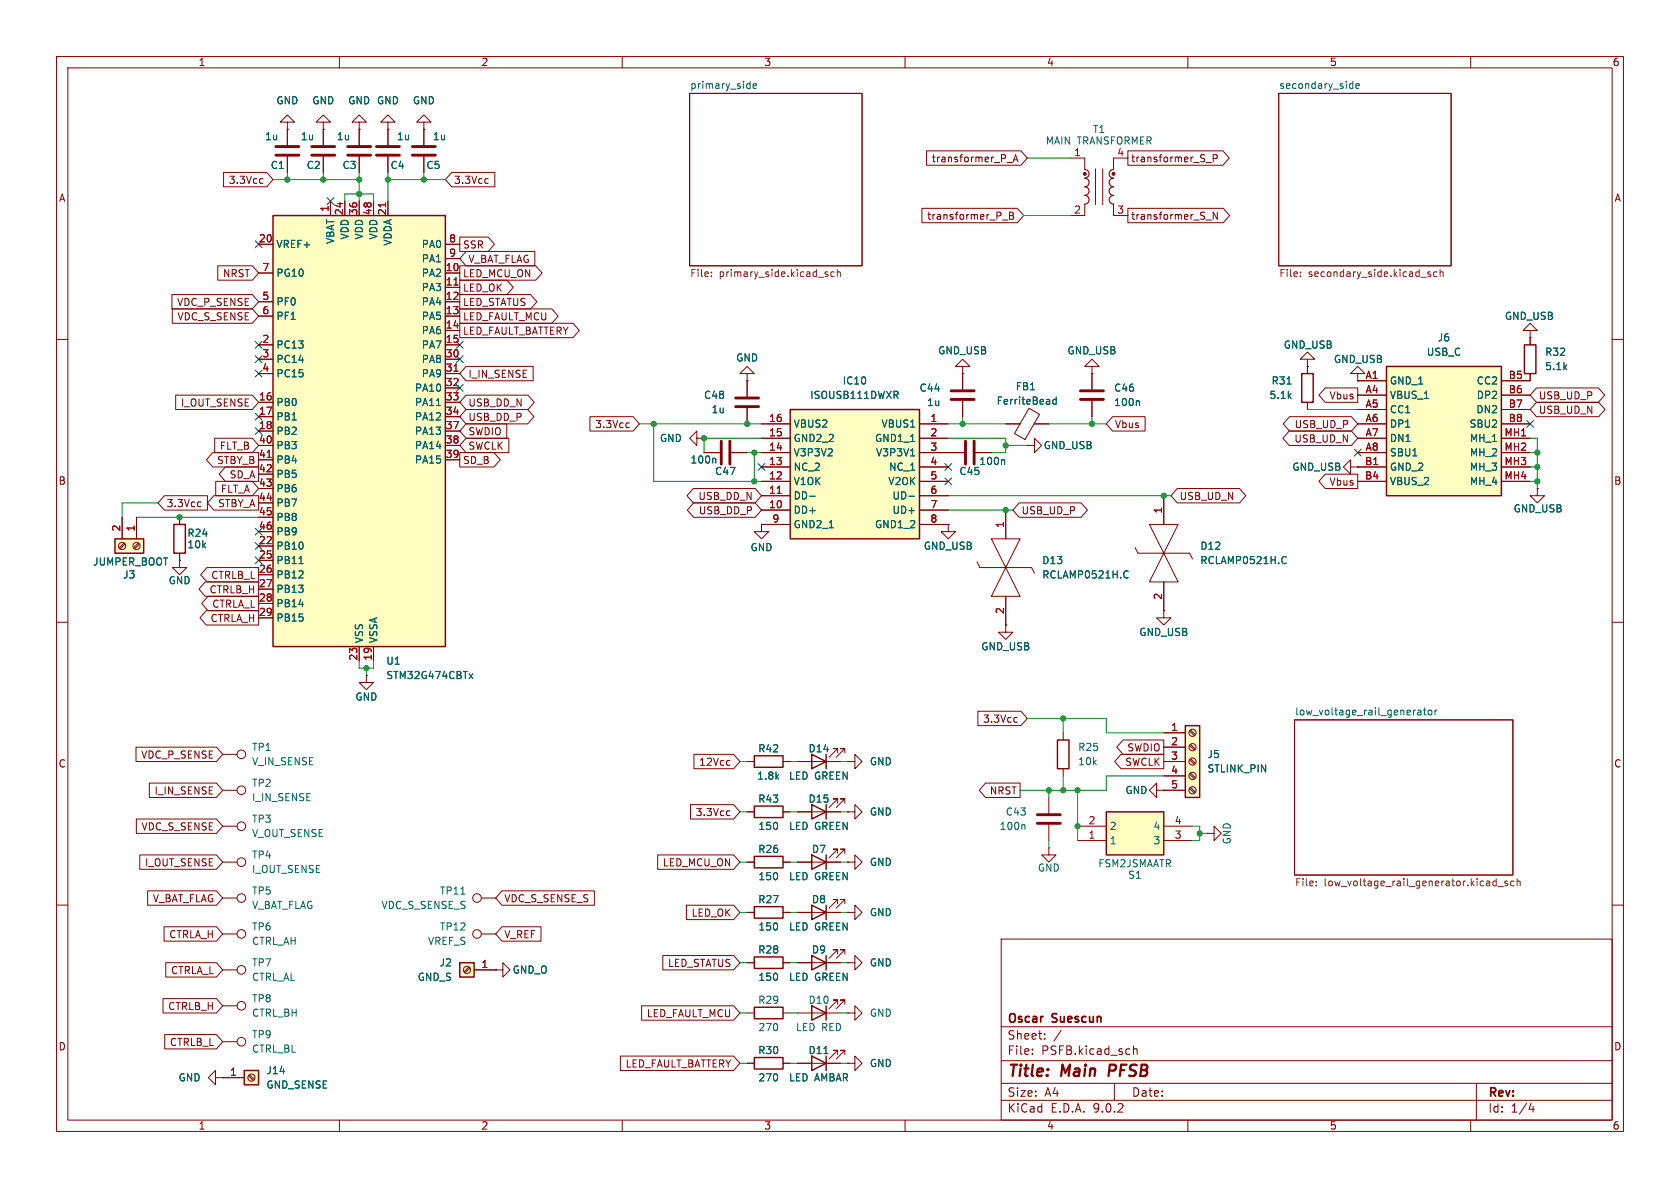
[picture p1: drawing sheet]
<svg xmlns="http://www.w3.org/2000/svg" width="297mm" height="210mm" viewBox="0 0 297 210" stroke-linecap="round" stroke-linejoin="round" font-family="sans-serif">
<g fill="none" stroke="#840000" stroke-width=".18">
<path d="M10 10h277v190h-277zM12 12h273v186h-273zM60 10v2M110 10v2M121.9 16.5h30.5v30.5h-30.5zM160 10v2M210 10v2M226.1 16.5h30.4v30.5h-30.4zM260 10v2M10 60h2M285 60h2M10 110h2"/>
<path d="M285 110h2M141 134.6h7.6M148.1 133.1v-.8h-.8h.8l-1.5 1.6M149.4 133.1v-.8h-.8h.8l-1.6 1.6M228.9 127.3h38.6v27.4h-38.6zM39.4 152.4h2.5M141 143.5h7.6M148.1 142v-.8h-.8h.8l-1.5 1.5M149.4 142v-.8h-.8h.8l-1.6 1.5M149.9 143.5h1.2v-1.3l1.3 1.3-1.3 1.3v-1.3M149.9 143.5h.1M10 160h2"/>
<path d="M177 166h108v32h-108zM285 160h2M60 198v2M110 198v2M160 198v2M177 194.5h108M177 191.5h108M177 187.5h108M177 181.5h108M182.5 186.3v.1M182.5 185.5v.1M184.7 183.6v.1"/>
<path d="M184.7 182.8v.1M187.6 182.1l-1.3 2M197 191.5v3M200.4 184.9v1.5M200.4 185.5l.2-.1 .4 .1v.9M210 198v2M260 198v2M261 191.5v6.5M270.7 195l-.4 1.1h.9M271 195.6v1"/>
<circle cx="42.7" cy="152.4" r=".76"/>
</g>
<path d="M196.2 188.2l-.2 2" fill="none" stroke="#840000" stroke-width=".4"/>
<g fill="none" stroke="#006464" stroke-width=".18">
<path d="M132.5 14.8h.1M132.6 14.4v1.2M132.6 15.6h-.1M133.1 15.2l.7-.1-.1-.3h-.4l-.2 .2 .1 .6h.5M238.8 14.8h.4M239.2 15.6h-.4M239.2 14.4v1.2M239.7 15.2l.6-.1v-.3h-.4l-.2 .2 .1 .6h.5M250.7 125.6h.4l.1 .8M250.7 126.3h.5M251.2 125.8l-.5 .2M251.6 125.5h.5"/>
<path d="M251.8 125.1v1.1l.3 .2M252.5 125.7l.2-.2 .4 .2v.4l-.1 .2-.3 .1-.2-.1zM253.7 125.5v.9M254.1 125.5l-.4 .3"/>
</g>
<g fill="none" stroke="#725600" stroke-width=".18">
<path d="M125.8 48.8v.1M125.8 48.1v.1M146 48.5h.3l.1 .2-.2 .2h-.2M146 48.1h.3M147.5 48.1h-.4l-.2 .2 .1 .5h.5M148 48.2l.2-.1h.3l.1 .8M148 47.6v1.3M229.9 48.8v.1M229.9 48.1v.1M252.5 48.4l.5 .3-.1 .1-.4 .1M252.5 48.1h.4M254 48.1h-.3l-.3 .2 .2 .5h.4"/>
<path d="M254.6 48.2l.2-.1h.3v.8M254.6 47.6v1.3M232.7 156.5v.1M232.7 155.8v.1M264.2 155.7l.3 .1M264.5 155.3v1.3M264.5 156.5l-.3 .1M264.8 156.7h1M266.5 155.8l-.3-.1-.2 .2 .1 .2 .4 .1v.3h-.5M267.7 155.8l-.4-.1-.2 .3 .1 .5h.5M268.2 155.9l.2-.2 .3 .1v.8M268.2 155.3v1.3"/>
</g>
<path d="M143.5 133.4l2.5 1.2-2.5 1.3zM146 133.4v2.5M143.5 142.2l2.5 1.3-2.5 1.3zM146 142.2v2.6" fill="none" stroke="#840000" stroke-width=".25"/>
<path d="M43.2 189.2h2.5v2.6h-2.5z" fill="#ffffc2"/>
<path d="M269.5 61h2v5h-2zM133.3 151.4h5.1v2h-5.1zM133.3 160.3h5.1v2h-5.1zM43.2 189.2h2.5v2.6h-2.5z" fill="none" stroke="#840000" stroke-width=".25"/>
<g fill="none" stroke="#840000" stroke-width=".18">
<path d="M270.5 58.4h1.3l-1.3-1.2-1.3 1.2h1.3v1.3M270.5 59.7h.1M270.5 59.7v1.3M270.5 66v1.3M238.8 82.6v-1.3l-1.3 1.3 1.3 1.2v-1.2h1.2M240 82.6h.1M271.8 86.4v1.2h1.2l-1.2 1.3-1.3-1.3h1.3M271.8 86.4h.1M85.1 158.8h2.5M132.1 152.4h1.2M138.4 152.4h1.3M39.4 177.8h2.5"/>
<path d="M39.4 165.1h2.5M39.4 171.5h2.5M85.1 165.1h2.5M132.1 161.3h1.2M138.4 161.3h1.3M38.1 190.5v-1.3l-1.3 1.3 1.3 1.3v-1.3h1.3M39.4 190.5h.1M39.4 190.5h3.8M39.4 184.2h2.5M43.9 190.2l.9 .8M44.1 190l.9 .8"/>
<circle cx="84.3" cy="158.7" r=".76"/>
<circle cx="42.7" cy="177.8" r=".76"/>
<circle cx="42.7" cy="171.4" r=".76"/>
<circle cx="42.7" cy="165.1" r=".76"/>
<circle cx="84.3" cy="165.1" r=".76"/>
<circle cx="42.7" cy="184.1" r=".76"/>
<circle cx="44.4" cy="190.5" r=".63"/>
</g>
<path d="M81.5 158.1h.7" fill="none" stroke="#006464" stroke-width=".18"/>
<path d="M81.3 170.2h2.5v2.5h-2.5z" fill="#ffffc2"/>
<path d="M230.1 66h2.1v5.1h-2.1zM81.3 170.2h2.5v2.5h-2.5z" fill="none" stroke="#840000" stroke-width=".25"/>
<g fill="none" stroke="#840000" stroke-width=".18">
<path d="M177.8 74.9h2.5M181.9 72.2l1.9 1.1-2.6 4.4-1.9-1.1zM182.8 74.9h2.6M231.1 63.5h-1.2l1.2-1.3 1.3 1.3h-1.3v1.3M231.1 64.8h.1M231.1 64.8v1.2M231.1 71.1v1.3M240 66h1.3l-1.3-1.2-1.2 1.2h1.2v1.3M240 67.3h.1M134.6 92.7v1.3h1.3l-1.3 1.3-1.3-1.3h1.3M134.6 92.7h.1M82.9 170.9l-.9 .9"/>
<path d="M83.1 171.1l-.9 .9M83.8 171.5h3.8"/>
<circle cx="82.5" cy="171.4" r=".63"/>
</g>
<path d="M186.7 70.2v1.2M186.7 70.7l-.3-.1-.3 .2 .1 .6h.5M227.5 67.9h.7" fill="none" stroke="#006464" stroke-width=".18"/>
<path d="M139.7 72.4h22.9v22.9h-22.9z" fill="#ffffc2"/>
<path d="M139.7 72.4h22.9v22.9h-22.9z" fill="none" stroke="#840000" stroke-width=".25"/>
<g fill="none" stroke="#840000" stroke-width=".18">
<path d="M189.2 27.9h2.6v2.1M191.8 36.1v2h-2.6M193.7 29.8v6.4M194.9 29.8v6.4M196.8 36.1v2h2.6M199.4 27.9h-2.6v2.1M134.6 74.9h5.1M134.6 77.5h5.1M162.6 74.9h5M162.6 77.5h5M134.6 80h5.1M134.6 82.6h5.1"/>
<path d="M134.6 85.1h5.1M134.6 87.6h5.1M134.6 90.2h5.1M134.6 92.7h5.1M162.6 80h5M162.6 82.6h5M162.6 85.1h5M162.6 87.6h5M162.6 90.2h5M162.6 92.7h5M167.6 92.7v1.3h1.3l-1.3 1.3-1.2-1.3h1.2M167.6 92.7h.1"/>
<path d="M185.4 149.9v1.2h1.3l-1.3 1.3-1.3-1.3h1.3M185.4 149.9h.1"/>
</g>
<path d="M158.4 69.8l.4 .6M158.7 69.3v.4M143.2 87.7h.9M160.7 87.7h.9M161 80.6h.7" fill="none" stroke="#006464" stroke-width=".18"/>
<path d="M137.4 87.2h.7" fill="none" stroke="#a90000" stroke-width=".18"/>
<path d="M191.8 31.5a.76 .76 0 0 1 .7 .8 .76 .76 0 0 1-.7 .7 .76 .76 0 0 1 .7 .8 .76 .76 0 0 1-.7 .7 .77 .77 0 0 1 .7 .8 .77 .77 0 0 1-.7 .8M191.8 30a.76 .76 0 0 1 .7 .7 .76 .76 0 0 1-.7 .8M196.8 30a.77 .77 0 0 0-.7 .7 .77 .77 0 0 0 .7 .8 .76 .76 0 0 0-.7 .8 .76 .76 0 0 0 .7 .7 .76 .76 0 0 0-.7 .8 .76 .76 0 0 0 .7 .7 .76 .76 0 0 0-.7 .8 .76 .76 0 0 0 .7 .8" fill="none" stroke="#840000" stroke-width=".2"/>
<g fill="#840000" stroke="#840000" stroke-width=".18">
<circle cx="191.8" cy="30.7" r=".25"/>
<circle cx="196.8" cy="30.7" r=".25"/>
</g>
<path d="M245.1 64.8h20.3v22.8h-20.3z" fill="#ffffc2"/>
<path d="M245.1 64.8h20.3v22.8h-20.3z" fill="none" stroke="#840000" stroke-width=".25"/>
<g fill="none" stroke="#840000" stroke-width=".18">
<path d="M50.8 21.6h-1.3l1.3-1.3 1.3 1.3h-1.3v1.3M50.8 22.9h.1M50.8 22.9v2.8M50.8 27.7v2.8M57.1 21.6h-1.2l1.2-1.3 1.3 1.3h-1.3v1.3M57.1 22.9h.1M57.1 22.9v2.8M57.1 27.7v2.8M63.5 21.6h-1.3l1.3-1.3 1.3 1.3h-1.3v1.3M63.5 22.9h.1M63.5 22.9v2.8M63.5 27.7v2.8"/>
<path d="M123.2 77.5v-1.3l-1.3 1.3 1.3 1.2v-1.2h1.3M124.5 77.5h.1M170.2 66v2.8M170.2 70.9v2.8M181.6 78.7h1.3v-1.2l1.2 1.2-1.2 1.3v-1.3M181.6 78.7h.1M193 64.8h-1.2l1.2-1.3 1.3 1.3h-1.3v1.2M193 66h.1M193 66v2.8M193 70.9v2.8M240 67.3h5.1M240 69.9h5.1"/>
<path d="M240 72.4h5.1M240 74.9h5.1M240 77.5h5.1M265.4 67.3h5.1M265.4 69.9h5.1M265.4 72.4h5.1M265.4 74.9h5.1M265.4 77.5h5.1M31.7 99.1v1.2h-1.2l1.2 1.3 1.3-1.3h-1.3M31.7 99.1h.1M124.5 80h2.8M129.3 80h2.8"/>
<path d="M167.6 80h2.8M172.5 80h2.8M240 80h5.1M240 82.6h5.1M240 85.1h5.1M265.4 80h5.1M265.4 82.6h5.1M265.4 85.1h5.1"/>
</g>
<g fill="none" stroke="#840000" stroke-width=".51">
<path d="M48.8 27.4h4M48.8 25.9h4M55.1 27.4h4.1M55.1 25.9h4.1M61.5 27.4h4M61.5 25.9h4M127.5 78v4M129 78v4M168.1 69.1h4.1M168.1 70.6h4.1M170.7 78v4M172.2 78v4"/>
<path d="M191 69.1h4.1M191 70.6h4.1"/>
</g>
<path d="M201.3 70.9l.1 .1v.7M126.4 81l.1 .2v.7M177.4 81.3l.2 .1v.7" fill="none" stroke="#006464" stroke-width=".18"/>
<path d="M48.3 38.1h30.4v76.2h-30.4z" fill="#ffffc2"/>
<path d="M48.3 38.1h30.4v76.2h-30.4zM186.9 130.8h2.1v5.1h-2.1zM133.3 169.2h5.1v2h-5.1zM133.3 178.1h5.1v2h-5.1zM143.5 168.9l2.5 1.3-2.5 1.3zM143.5 177.8l2.5 1.3-2.5 1.2zM146 168.9v2.6M146 177.8v2.5M133.3 186.9h5.1v2.1h-5.1zM143.5 186.7l2.5 1.3-2.5 1.2zM146 186.7v2.5" fill="none" stroke="#840000" stroke-width=".25"/>
<g fill="none" stroke="#840000" stroke-width=".18">
<path d="M58.4 35.6v2.5M61 35.6v2.5M63.5 35.6v2.5M66 35.6v2.5M68.6 21.6h1.2l-1.2-1.3-1.3 1.3h1.3v1.3M68.6 22.9h.1M68.6 22.9v2.8M68.6 27.7v2.8M68.6 35.6v2.5M74.9 21.6h1.3l-1.3-1.3-1.2 1.3h1.2v1.3M74.9 22.9h.1M74.9 22.9v2.8"/>
<path d="M74.9 27.7v2.8M45.7 43.2h2.6M45.7 48.3h2.6M45.7 53.3h2.6M45.7 55.9h2.6M78.7 43.2h2.6M78.7 48.3h2.6M78.7 53.3h2.6M78.7 55.9h2.6M78.7 45.7h2.6M78.7 50.8h2.6M78.7 58.4h2.6"/>
<path d="M45.7 61h2.6M45.7 63.5h2.6M45.7 66h2.6M45.7 71.1h2.6M45.7 73.7h2.6M45.7 76.2h2.6M45.7 78.7h2.6M78.7 61h2.6M78.7 63.5h2.6M78.7 66h2.6M78.7 71.1h2.6M78.7 73.7h2.6"/>
<path d="M78.7 76.2h2.6M78.7 78.7h2.6M78.7 68.6h2.6M132.1 66h1.2l-1.2-1.2-1.3 1.2h1.3v1.3M132.1 67.3h.1M132.1 67.3v2.8M132.1 72.1v2.8M45.7 81.3h2.6M45.7 83.8h2.6M45.7 86.4h2.6M45.7 88.9h2.6M45.7 91.4h2.6"/>
<path d="M45.7 94h2.6M45.7 96.5h2.6M45.7 99.1h2.6M78.7 81.3h2.6M45.7 101.6h2.6M45.7 104.1h2.6M45.7 106.7h2.6M45.7 109.2h2.6M63.5 114.3v2.5M66 114.3v2.5M188 129.5v1.3M188 135.9v1.3"/>
<path d="M87.6 171.5h1.3v1.2l1.3-1.2-1.3-1.3v1.3M87.6 171.5h.1M132.1 170.2h1.2M132.1 179.1h1.2M138.4 170.2h1.3M138.4 179.1h1.3M141 170.2h7.6M141 179.1h7.6M148.1 168.7v-.8h-.8h.8l-1.5 1.5M148.1 177.5v-.7h-.8h.8l-1.5 1.5M149.4 168.7v-.8h-.8h.8l-1.6 1.5M149.4 177.5v-.7h-.8h.8l-1.6 1.5"/>
<path d="M149.9 179.1h1.2v-1.3l1.3 1.3-1.3 1.2v-1.2M149.9 179.1h.1M149.9 170.2h1.2v-1.3l1.3 1.3-1.3 1.3v-1.3M149.9 170.2h.1M132.1 188h1.2M138.4 188h1.3M141 188h7.6M148.1 186.4v-.7h-.8h.8l-1.5 1.5M149.4 186.4v-.7h-.8h.8l-1.6 1.5M149.9 188h1.2v-1.3l1.3 1.3-1.3 1.2v-1.2M149.9 188h.1"/>
</g>
<path d="M68.2 35.9v.7M80.3 50.4h.7M80.3 65.6h.7M47.2 80.9h.8" fill="none" stroke="#a90000" stroke-width=".18"/>
<path d="M77.2 71.7h.7M52.9 99.6h.7M82.9 119.1l.7 .9M83.6 119.1l-.7 .9M145.7 186.3h.7" fill="none" stroke="#006464" stroke-width=".18"/>
<path d="M66.5 27.4h4.1M66.5 25.9h4.1M72.9 27.4h4.1M72.9 25.9h4.1M130 70.4h4.1M130 71.9h4.1" fill="none" stroke="#840000" stroke-width=".51"/>
<path d="M195.6 143.5h10.1v7.6h-10.1z" fill="#ffffc2"/>
<path d="M143.5 151.1l2.5 1.3-2.5 1.3zM146 151.1v2.6M195.6 143.5h10.1v7.6h-10.1z" fill="none" stroke="#840000" stroke-width=".25"/>
<g fill="none" stroke="#840000" stroke-width=".18">
<path d="M170.2 64.8h-1.3l1.3-1.3 1.2 1.3h-1.2v1.2M170.2 66h.1M204.5 139.7v-1.3l-1.3 1.3 1.3 1.3v-1.3h1.2M205.7 139.7h.1M141 152.4h7.6M148.1 150.9v-.8h-.8h.8l-1.5 1.5M149.4 150.9v-.8h-.8h.8l-1.6 1.5M185.4 141v2.8M185.4 145.8v2.8M190.5 148.6h5.1M190.5 146.1h5.1M205.7 148.6h5.1"/>
<path d="M205.7 146.1h5.1M213.4 147.3h1.2v-1.2l1.3 1.2-1.3 1.3v-1.3M213.4 147.3h.1"/>
</g>
<path d="M183.4 144h4.1M183.4 145.5h4.1" fill="none" stroke="#840000" stroke-width=".51"/>
<path d="M181 145.8l.2 .2v.6" fill="none" stroke="#006464" stroke-width=".18"/>
<path d="M209.5 128.3h2.6v12.7h-2.6z" fill="#ffffc2"/>
<path d="M30.7 92.7h2.1v5.1h-2.1zM133.3 133.6h5.1v2h-5.1zM209.5 128.3h2.6v12.7h-2.6zM143.5 160l2.5 1.3-2.5 1.3zM146 160v2.6" fill="none" stroke="#840000" stroke-width=".25"/>
<g fill="none" stroke="#840000" stroke-width=".18">
<path d="M31.7 91.4v1.3M31.7 97.8v1.3M172.7 99.3l.5 1h9.2l.5 1M175.3 95.3h5l-2.5 5zM177.8 90.2v5.1M200.7 96.8l.5 1h9.1l.5 1M203.2 92.7h5.1l-2.6 5.1zM205.7 97.8l2.6 5.1h-5.1zM205.7 87.6v5.1M177.8 110.5v1.3h1.3l-1.3 1.2-1.3-1.2h1.3M177.8 110.5h.1M177.8 100.3l2.5 5.1h-5z"/>
<path d="M177.8 105.4v5.1M205.7 108v1.2h1.3l-1.3 1.3-1.2-1.3h1.2M205.7 108h.1M205.7 102.9v5.1M132.1 134.6h1.2M138.4 134.6h1.3M205.7 129.5h3.8M205.7 132.1h3.8M205.7 134.6h3.8M205.7 137.2h3.8M205.7 139.7h3.8M210.3 129.2l.9 .8"/>
<path d="M210.3 131.7l.9 .9M210.3 134.3l.9 .8M210.3 136.8l.9 .9M210.3 139.4l.9 .8M210.5 129l.8 .9M210.5 131.6l.8 .8M210.5 134.1l.8 .9M210.5 136.7l.8 .8M210.5 139.2l.8 .8M148.1 159.8v-.8h-.8h.8l-1.5 1.5M149.4 159.8v-.8h-.8h.8l-1.6 1.5M149.9 152.4h1.2v-1.3l1.3 1.3-1.3 1.3v-1.3"/>
<path d="M149.9 152.4h.1M141 161.3h7.6M149.9 161.3h1.2v-1.3l1.3 1.3-1.3 1.3v-1.3M149.9 161.3h.1"/>
<circle cx="210.8" cy="139.7" r=".63"/>
<circle cx="210.8" cy="132.1" r=".63"/>
<circle cx="210.8" cy="134.6" r=".63"/>
<circle cx="210.8" cy="129.5" r=".63"/>
<circle cx="210.8" cy="137.2" r=".63"/>
</g>
<path d="M226.8 98.4h.3l.3 .1M227.4 99.5l-.3 .1h-.3M198.9 101l.3-.1 .2 .1M199.4 102.1l-.2 .1-.3-.1" fill="none" stroke="#006464" stroke-width=".18"/>
<path d="M20.3 95.3h5.1v2.5h-5.1z" fill="#ffffc2"/>
<path d="M20.3 95.3h5.1v2.5h-5.1zM133.3 142.5h5.1v2h-5.1z" fill="none" stroke="#840000" stroke-width=".25"/>
<g fill="none" stroke="#840000" stroke-width=".18">
<path d="M39.5 30.5h7.6l1.2 1.3-1.2 1.2h-7.6zM46.1 31.6h.4M46.5 32.4h-.4M50.8 22.9h.1M50.8 22.9v2.8M50.8 27.7v2.8M57.1 22.9h.1M57.1 22.9v2.8M57.1 27.7v2.8M58.4 35.6v2.5M61 35.6v2.5M63.5 22.9h.1"/>
<path d="M63.5 22.9v2.8M63.5 27.7v2.8M63.5 35.6v2.5M66 35.6v2.5M68.6 22.9h.1M68.6 22.9v2.8M68.6 27.7v2.8M68.6 35.6v2.5M74.9 22.9h.1M74.9 22.9v2.8M74.9 27.7v2.8M79.9 30.5h7.6v2.5h-7.6l-1.2-1.2z"/>
<path d="M86 31.6h.3M86.3 32.4h-.3M163 36.8h16.9l1.1 1.3-1.1 1.3h-16.9zM163.8 26.7h16.7l1.1 1.2-1.1 1.3h-16.7zM177.2 38.9h1M178 28.7h1M178.5 37.5h.4l.2 .2-.2 .4 .2 .1 .1 .3-.2 .3h-.5zM178.5 38.1h.4M179.1 28.6l.4-1.3 .5 1.3M179.2 28.2h.6M199.4 36.8h16.9l1.1 1.3-1.1 1.3h-16.9zM199.4 26.7h16.8l1.1 1.2-1.1 1.3h-16.8z"/>
<path d="M213.2 38.9h1M213.2 28.7h1M214.5 28l.6-.1 .1-.1-.1-.3-.6-.2v1.3M215.2 37.5v1.3l-.7-1.3v1.3M30.4 52.1h14.2l1.1 1.2-1.1 1.3h-14.2zM30.5 54.6h14.1l1.1 1.3-1.1 1.3h-14.1zM38.5 47h6.1l1.1 1.3-1.1 1.2h-6.1zM45.7 43.2h2.6M45.7 48.3h2.6M45.7 53.3h2.6M45.7 55.9h2.6M78.7 43.2h2.6"/>
<path d="M78.7 48.3h2.6M78.7 53.3h2.6M78.7 55.9h2.6M78.7 45.7h2.6M78.7 50.8h2.6M78.7 58.4h2.6M81.3 57.1h20l1.1 1.3-1.1 1.3h-20zM81.3 54.6h16.3l1.1 1.3-1.1 1.3h-16.3zM81.3 49.5h8.3l1.1 1.3-1.1 1.3h-8.3zM81.3 41.9h5l1.1 1.3-1.1 1.3h-5zM81.3 47h13.4l1.1 1.3-1.1 1.2h-13.4zM81.3 52.1h12.5l1.1 1.2-1.1 1.3h-12.5z"/>
<path d="M82.4 44.4h12.2v2.6h-12.2l-1.1-1.3zM270.5 59.7h.1M270.5 59.7v1.3M31.1 69.8h13.5l1.1 1.3-1.1 1.3h-13.5zM38 77.5h6.6l1.1 1.2-1.1 1.3h-6.6zM45.7 61h2.6M45.7 63.5h2.6M45.7 66h2.6M45.7 71.1h2.6M45.7 73.7h2.6M45.7 76.2h2.6M45.7 78.7h2.6"/>
<path d="M78.7 61h2.6M78.7 63.5h2.6M78.7 66h2.6M78.7 71.1h2.6M78.7 73.7h2.6M78.7 76.2h2.6M78.7 78.7h2.6M78.7 68.6h2.6M82.4 64.8h11.8v2.5h-11.8l-1.1-1.3zM82.4 72.4h10.9l1.1 1.3-1.1 1.2h-10.9l-1.1-1.2zM82.4 77.5h7.6v2.5h-7.6l-1.1-1.3zM82.4 74.9h7.2v2.6h-7.2l-1.1-1.3z"/>
<path d="M82.4 69.8h10.9l1.2 1.3-1.2 1.3h-10.9l-1.1-1.3zM104.3 73.7h7.6l1.1 1.2-1.1 1.3h-7.6zM110.9 74.8h.4M111.3 75.5l-.4 .1M124.5 77.5h.1M132.1 67.3h.1M132.1 67.3v2.8M132.1 72.1v2.8M134.6 74.9h5.1M134.6 77.5h5.1M162.6 74.9h5M162.6 77.5h5"/>
<path d="M170.2 66h.1M170.2 66v2.8M170.2 70.9v2.8M177.8 74.9h2.5M181.6 78.7h.1M182.9 74.9h2.5M193 66h.1M193 66v2.8M193 70.9v2.8M196.7 73.7h5.7v2.5h-5.7l-1.1-1.3zM227.9 76.2h11l1.1 1.3-1.1 1.2h-11l-1.1-1.2zM228 73.7h10.9l1.1 1.2-1.1 1.3h-10.9l-1.1-1.3z"/>
<path d="M231.1 64.8h.1M231.1 64.8v1.2M231.1 71.1v1.3M234.3 68.6h5.7v2.5h-5.7l-1.1-1.2zM240 67.3h.1M240 67.3h5.1M240 69.9h5.1M240 72.4h5.1M240 74.9h5.1M240 77.5h5.1M265.4 69.9h5.1M265.4 72.4h5.1"/>
<path d="M265.4 74.9h5.1M265.4 77.5h5.1M270.5 66v1.3h-5.1M271.6 71.1h11l1.1 1.3-1.1 1.3h-11l-1.1-1.3zM271.6 68.6h11l1.1 1.3-1.1 1.2h-11l-1.1-1.2zM21.6 91.4v3.9M21.9 96l-.8 .9M22.1 96.2l-.8 .8M24.1 91.4v3.9M24.5 96l-.9 .9M24.6 96.2l-.8 .8M29.1 87.6h7.6v2.6h-7.6l-1.2-1.3z"/>
<path d="M31.7 99.1h.1M31.7 91.4v1.3M31.7 97.8v1.3M35.2 88.7l.3 .1M35.5 89.5l-.3 .1M37.6 80h8.1v2.6h-8.1l-1.1-1.3zM37.8 87.6h7.9v2.6h-7.9l-1.1-1.3zM38.1 85.1h6.5l1.1 1.3-1.1 1.2h-6.5zM39.9 82.5h5.8v2.6h-5.8l-1.2-1.3zM45.7 81.3h2.6M45.7 83.8h2.6M45.7 86.4h2.6"/>
<path d="M45.7 88.9h2.6M45.7 91.4h2.6M45.7 94h2.6M45.7 96.5h2.6M45.7 99.1h2.6M78.7 81.3h2.6M81.3 80h6l1.1 1.3-1.1 1.3h-6zM122.6 86.4h10.9l1.1 1.2-1.1 1.3h-10.9l-1.2-1.3zM122.6 88.9h10.9l1.1 1.3-1.1 1.2h-10.9l-1.1-1.2zM124.5 80h2.8M129.3 80h2.8M134.6 92.7h.1"/>
<path d="M134.6 80h5.1M134.6 82.6h5.1M134.6 85.1h5.1M134.6 87.6h5.1M134.6 90.2h5.1M134.6 92.7h5.1M162.6 80h7.8M162.6 82.6h5M162.6 85.1h5M162.6 87.6h5M162.6 90.2h5M162.6 92.7h5"/>
<path d="M167.6 92.7h.1M172.5 80h2.8M177.8 90.2v5.1M180.2 88.9h10.9l1.1 1.3-1.1 1.2h-10.9l-1.1-1.2zM205.7 87.6v5.1M208.1 86.4h11l1.1 1.2-1.1 1.3h-11l-1.1-1.3zM234.3 83.8h5.7v2.6h-5.7l-1.1-1.3zM240 82.6h.1M240 80h5.1M240 82.6h5.1M240 85.1h5.1M265.4 80h5.1"/>
<path d="M265.4 82.6h5.1M265.4 85.1h5.1M271.8 86.4h.1M36.3 102.9h9.4v2.5h-9.4l-1.1-1.3zM36.5 107.9h9.2v2.6h-9.2l-1.1-1.3zM36.6 100.3h9.1v2.6h-9.1l-1.1-1.3zM36.8 105.4h8.9v2.6h-8.9l-1.1-1.3zM45.7 101.6h2.6M45.7 104.1h2.6M45.7 106.7h2.6M45.7 109.2h2.6M63.5 114.3v2.5"/>
<path d="M64.8 119.4v1.3h1.2l-1.2 1.2-1.3-1.2h1.3M64.8 119.4h.1M66 114.3v2.5M177.8 110.5h.1M177.8 105.4v5.1M205.7 108h.1M205.7 102.9v5.1M24 132.1h14.3l1.1 1.3-1.1 1.2h-14.3zM26.4 138.4h11.9l1.1 1.3-1.1 1.3h-11.9zM39.4 133.4h2.5M39.4 139.7h2.5M122.7 133.3h7l1.1 1.3-1.1 1.3h-7z"/>
<path d="M128.9 134.4l.1 .1M129 135.2l-.1 .1M132.1 134.6h1.2M138.4 134.6h1.3M141 134.6h2.5M146 134.6h2.6M149.9 134.6h1.2v-1.2l1.3 1.2-1.3 1.3v-1.3M149.9 134.6h.1M172.9 125.7h7.6l1.1 1.3-1.1 1.3h-7.6zM174.2 138.4h6.1v2.6h-6.1l-1.1-1.3zM179.5 126.8l.3 .1M179.8 127.6l-.3 .1"/>
<path d="M198.2 133.3h7.5v2.6h-7.5l-1.1-1.3zM198.5 130.8h7.2v2.6h-7.2l-1.1-1.3zM205.7 139.7h.1M205.7 139.7h3.8M205.7 134.6h3.8M205.7 129.5h3.8M205.7 132.1h3.8M205.7 137.2h3.8M24.1 144.8h14.2l1.1 1.3-1.1 1.2h-14.2zM24.7 151.1h13.6l1.1 1.3-1.1 1.3h-13.6zM26.1 157.5h12.2l1.1 1.3-1.1 1.2h-12.2zM39.4 158.8h2.5"/>
<path d="M39.4 146.1h2.5M88.7 157.5h16.4v2.5h-16.4l-1.1-1.2zM116.3 151.1h13.4l1.1 1.3-1.1 1.3h-13.4zM122.1 142.2h7.6l1.1 1.3-1.1 1.3h-7.6zM128.7 143.3l.3 .1M129 144.1l-.3 .1M132.1 143.5h1.2M132.1 152.4h1.2M138.4 143.5h1.3M138.4 152.4h1.3M141 143.5h2.5M141 152.4h2.5"/>
<path d="M146 143.5h2.6M146 152.4h2.6M149.9 152.4h.1M149.9 143.5h.1M28.8 176.5h9.5l1.1 1.3-1.1 1.3h-9.5zM29 163.8h9.3l1.1 1.3-1.1 1.3h-9.3zM29.3 170.2h9l1.1 1.3-1.1 1.2h-9zM83.8 171.5h3.8M87.6 171.5h.1M88.7 163.8h6.9v2.6h-6.9l-1.1-1.3zM113.4 177.8h16.3l1.1 1.3-1.1 1.2h-16.3zM117.2 168.9h12.5l1.1 1.3-1.1 1.3h-12.5z"/>
<path d="M121.3 160h8.4l1.1 1.3-1.1 1.3h-8.4zM132.1 161.3h1.2M132.1 170.2h1.2M138.4 161.3h1.3M138.4 170.2h1.3M141 161.3h2.5M141 170.2h2.5M146 161.3h2.6M146 170.2h2.6M149.9 161.3h.1M149.9 170.2h.1M29.1 182.9h9.2l1.1 1.3-1.1 1.2h-9.2z"/>
<path d="M39.4 190.5h.1M39.4 190.5h3.8M109.7 186.7h20l1.1 1.3-1.1 1.2h-20zM132.1 188h1.2M138.4 188h1.3M141 188h2.5M146 188h2.6M149.9 188h.1"/>
<circle cx="21.6" cy="96.5" r=".63"/>
<circle cx="24.1" cy="96.5" r=".63"/>
<circle cx="42.7" cy="139.7" r=".76"/>
<circle cx="42.7" cy="133.3" r=".76"/>
<circle cx="42.7" cy="158.7" r=".76"/>
<circle cx="42.7" cy="146" r=".76"/>
</g>
<g fill="none" stroke="#009600" stroke-width=".18">
<path d="M48.3 31.8h15.2M50.8 30.5v1.3M57.1 30.5v1.3M61 35.6v-1.3h5v1.3M63.5 30.5v5.1M68.6 31.8h10.1M68.6 30.5v5.1M74.9 30.5v1.3M181 38.1h8.2M181.6 27.9h7.6M113 74.9h21.6M115.6 74.9v10.2h19"/>
<path d="M134.6 77.5h-10.1v2.5M167.6 77.5h10.2v2.5h-2.5M167.6 74.9h10.2M170.2 73.7v1.2M177.8 78.7h3.8M185.4 74.9h10.2M193 73.7v1.2M231.1 72.4h8.9M270.5 77.5h1.3v8.9M24.1 91.4h21.6M27.9 88.9h-6.3v2.5M132.1 80h2.5"/>
<path d="M133.3 80v5.1M167.6 87.6h39.4M167.6 90.2h11.5M270.5 80h1.3M270.5 82.6h1.3M270.5 85.1h1.3M63.5 116.8v1.3h2.5v-1.3M64.8 118.1v1.3M130.8 134.6h1.3M139.7 134.6h1.3M148.6 134.6h1.3M181.6 127h14v2.5h10.1"/>
<path d="M185.4 139.7v1.3M188 127v2.5M188 137.2v2.5M190.5 139.7v8.9M205.7 137.2h-10.1v2.5h-15.3M130.8 152.4h1.3M130.8 143.5h1.3M139.7 152.4h1.3M139.7 143.5h1.3M148.6 152.4h1.3M148.6 143.5h1.3M185.4 148.6v1.3"/>
<path d="M210.8 146.1h1.3v2.5h-1.3M212.1 147.3h1.3M130.8 161.3h1.3M130.8 179.1h1.3M130.8 170.2h1.3M139.7 161.3h1.3M139.7 179.1h1.3M139.7 170.2h1.3M148.6 161.3h1.3M148.6 179.1h1.3M148.6 170.2h1.3M130.8 188h1.3"/>
<path d="M139.7 188h1.3M148.6 188h1.3"/>
</g>
<g fill="none" stroke="#000084" stroke-width=".18">
<path d="M57.8 35l1.2 1.2M59 35l-1.2 1.2M45.1 42.6l1.2 1.2M46.3 42.6l-1.2 1.2M45.1 60.4l1.2 1.2M45.1 73.1l1.2 1.2M45.1 75.6l1.2 1.2M45.1 65.4l1.2 1.2M45.1 62.9l1.2 1.2M46.3 60.4l-1.2 1.2M46.3 73.1l-1.2 1.2M46.3 75.6l-1.2 1.2"/>
<path d="M46.3 65.4l-1.2 1.2M46.3 62.9l-1.2 1.2M80.7 68l1.2 1.2M80.7 62.9l1.2 1.2M80.7 60.4l1.2 1.2M81.9 60.4l-1.2 1.2M81.9 62.9l-1.2 1.2M81.9 68l-1.2 1.2M239.4 79.4l1.2 1.2M240.6 79.4l-1.2 1.2M269.9 74.3l1.2 1.2M271.1 74.3l-1.2 1.2"/>
<path d="M45.1 93.4l1.2 1.2M45.1 95.9l1.2 1.2M45.1 98.5l1.2 1.2M46.3 93.4l-1.2 1.2M46.3 95.9l-1.2 1.2M46.3 98.5l-1.2 1.2M134 81.9l1.2 1.3M135.2 81.9l-1.2 1.3M167 81.9l1.2 1.3M167 84.5l1.2 1.2M168.2 81.9l-1.2 1.3M168.2 84.5l-1.2 1.2"/>
</g>
<g fill="none" stroke="#006464" stroke-width=".18">
<path d="M77.2 71.7h.7M158.4 69.8l.4 .6M158.7 69.3v.4M186.7 70.2v1.2M186.7 70.7l-.3-.1-.3 .2 .1 .6h.5M201.3 70.9l.1 .1v.7M227.5 67.9h.7M52.9 99.6h.7M126.4 81l.1 .2v.7M143.2 87.7h.9M160.7 87.7h.9M161 80.6h.7"/>
<path d="M177.4 81.3l.2 .1v.7M226.8 98.4h.3l.3 .1M227.4 99.5l-.3 .1h-.3M82.9 119.1l.7 .9M83.6 119.1l-.7 .9M198.9 101l.3-.1 .2 .1M199.4 102.1l-.2 .1-.3-.1M145.7 186.3h.7"/>
</g>
<path d="M68.2 35.9v.7M80.3 50.4h.7M80.3 65.6h.7M47.2 80.9h.8M137.4 87.2h.7" fill="none" stroke="#a90000" stroke-width=".18"/>
<g fill="#009600" stroke="#009600" stroke-width=".18">
<circle cx="271.8" cy="80" r=".46"/>
<circle cx="271.8" cy="82.6" r=".46"/>
<circle cx="271.8" cy="85.1" r=".46"/>
<circle cx="205.7" cy="87.6" r=".46"/>
<circle cx="193" cy="74.9" r=".46"/>
<circle cx="68.6" cy="31.8" r=".46"/>
<circle cx="115.6" cy="74.9" r=".46"/>
<circle cx="74.9" cy="31.8" r=".46"/>
<circle cx="124.5" cy="77.5" r=".46"/>
<circle cx="132.1" cy="74.9" r=".46"/>
<circle cx="63.5" cy="34.3" r=".46"/>
<circle cx="63.5" cy="31.8" r=".46"/>
<circle cx="57.1" cy="31.8" r=".46"/>
<circle cx="50.8" cy="31.8" r=".46"/>
<circle cx="190.5" cy="139.7" r=".46"/>
<circle cx="188" cy="139.7" r=".46"/>
<circle cx="190.5" cy="146.1" r=".46"/>
<circle cx="212.1" cy="147.3" r=".46"/>
<circle cx="185.4" cy="139.7" r=".46"/>
<circle cx="188" cy="127" r=".46"/>
<circle cx="31.7" cy="91.4" r=".46"/>
<circle cx="64.8" cy="118.1" r=".46"/>
<circle cx="177.8" cy="78.7" r=".46"/>
<circle cx="133.3" cy="85.1" r=".46"/>
<circle cx="177.8" cy="90.2" r=".46"/>
<circle cx="170.2" cy="74.9" r=".46"/>
<circle cx="133.3" cy="80" r=".46"/>
</g>
<g font-size="2.8" fill="#840000">
<text x="178" y="190.9">Title:</text>
<text x="187.7" y="190.9">Main</text>
<text x="196.8" y="190.9">PFSB</text>
</g>
<g font-size="2.1" fill="#840000">
<text x="178" y="184">Sheet:</text>
<text x="178" y="181.2">Oscar</text>
<text x="186.1" y="181.2">Suescun</text>
<text x="178" y="186.7">File:</text>
<text x="184.1" y="186.7">PSFB.kicad_sch</text>
<text x="178" y="196.9">KiCad</text>
<text x="178" y="194.1">Size:</text>
<text x="184.7" y="194.1">A4</text>
<text x="185.7" y="196.9">E.D.A.</text>
<text x="193.3" y="196.9">9.0.2</text>
<text x="200" y="194.1">Date:</text>
<text x="263" y="194.3">Rev:</text>
<text x="263" y="196.9">Id:</text>
<text x="267.1" y="196.9">1/4</text>
</g>
<g font-size="1.8" fill="#840000">
<text x="35" y="11.9">1</text>
<text x="85" y="11.9">2</text>
<text x="135" y="11.9">3</text>
<text x="185" y="11.9">4</text>
<text x="235" y="11.9">5</text>
<text x="285" y="11.9">6</text>
<text x="164.6" y="28.9">transformer_P_A</text>
<text x="199.9" y="28.9">transformer_S_P</text>
<text x="10.3" y="35.9">A</text>
<text x="40.3" y="32.7">3.3Vcc</text>
<text x="80.2" y="32.7">3.3Vcc</text>
<text x="285.3" y="35.9">A</text>
<text x="163.8" y="39.1">transformer_P_B</text>
<text x="199.9" y="39.1">transformer_S_N</text>
<text x="81.8" y="44.1">SSR</text>
<text x="82.7" y="46.7">V_BAT_FLAG</text>
<text x="39.3" y="49.2">NRST</text>
<text x="81.8" y="51.8">LED_OK</text>
<text x="81.8" y="49.2">LED_MCU_ON</text>
<text x="31.2" y="54.3">VDC_P_SENSE</text>
<text x="31.3" y="56.8">VDC_S_SENSE</text>
<text x="81.8" y="59.4">LED_FAULT_BATTERY</text>
<text x="81.8" y="56.8">LED_FAULT_MCU</text>
<text x="81.8" y="54.3">LED_STATUS</text>
<text x="82.7" y="67">I_IN_SENSE</text>
<text x="234.9" y="70.8">Vbus</text>
<text x="271.9" y="70.8">USB_UD_P</text>
<text x="31.9" y="72.1">I_OUT_SENSE</text>
<text x="82.7" y="74.6">USB_DD_P</text>
<text x="82.7" y="77.2">SWDIO</text>
<text x="82.7" y="72.1">USB_DD_N</text>
<text x="105.1" y="75.9">3.3Vcc</text>
<text x="197" y="75.9">Vbus</text>
<text x="228.8" y="75.9">USB_UD_P</text>
<text x="271.9" y="73.3">USB_UD_N</text>
<text x="38.3" y="82.2">STBY_B</text>
<text x="38.8" y="79.7">FLT_B</text>
<text x="81.8" y="82.2">SD_B</text>
<text x="82.7" y="79.7">SWCLK</text>
<text x="228.7" y="78.4">USB_UD_N</text>
<text x="10.3" y="85.9">B</text>
<text x="29.4" y="89.9">3.3Vcc</text>
<text x="38.4" y="89.9">STBY_A</text>
<text x="38.9" y="87.3">FLT_A</text>
<text x="40.5" y="84.8">SD_A</text>
<text x="123.4" y="88.6">USB_DD_N</text>
<text x="208.4" y="88.6">USB_UD_N</text>
<text x="234.9" y="86">Vbus</text>
<text x="285.3" y="85.9">B</text>
<text x="123.4" y="91.1">USB_DD_P</text>
<text x="180.5" y="91.1">USB_UD_P</text>
<text x="36.9" y="105.1">CTRLB_H</text>
<text x="37.2" y="102.6">CTRLB_L</text>
<text x="37.4" y="107.6">CTRLA_L</text>
<text x="37.1" y="110.2">CTRLA_H</text>
<text x="173.7" y="128">3.3Vcc</text>
<text x="10.3" y="135.9">C</text>
<text x="24.9" y="134.3">VDC_P_SENSE</text>
<text x="123.5" y="135.6">12Vcc</text>
<text x="198.8" y="135.6">SWCLK</text>
<text x="199.2" y="133">SWDIO</text>
<text x="285.3" y="135.9">C</text>
<text x="27.2" y="140.7">I_IN_SENSE</text>
<text x="174.9" y="140.7">NRST</text>
<text x="24.9" y="147">VDC_S_SENSE</text>
<text x="122.9" y="144.5">3.3Vcc</text>
<text x="25.5" y="153.4">I_OUT_SENSE</text>
<text x="117.1" y="153.4">LED_MCU_ON</text>
<text x="26.9" y="159.7">V_BAT_FLAG</text>
<text x="89.1" y="159.7">VDC_S_SENSE_S</text>
<text x="29.8" y="166.1">CTRLA_H</text>
<text x="89.1" y="166.1">V_REF</text>
<text x="122.2" y="162.2">LED_OK</text>
<text x="30.1" y="172.4">CTRLA_L</text>
<text x="118" y="171.1">LED_STATUS</text>
<text x="29.6" y="178.8">CTRLB_H</text>
<text x="10.3" y="185.9">D</text>
<text x="29.9" y="185.1">CTRLB_L</text>
<text x="114.2" y="180">LED_FAULT_MCU</text>
<text x="285.3" y="185.9">D</text>
<text x="110.5" y="188.9">LED_FAULT_BATTERY</text>
<text x="35" y="199.9">1</text>
<text x="85" y="199.9">2</text>
<text x="135" y="199.9">3</text>
<text x="185" y="199.9">4</text>
<text x="235" y="199.9">5</text>
<text x="285" y="199.9">6</text>
</g>
<g font-size="1.8" fill="#006464">
<text x="121.9" y="15.8">primary_side</text>
<text x="226.1" y="15.8">secondary_side</text>
<text x="48.8" y="18.6">GND</text>
<text x="55.1" y="18.6">GND</text>
<text x="61.5" y="18.6">GND GND</text>
<text x="72.9" y="18.6">GND</text>
<text x="193.1" y="23.7">T1</text>
<text x="46.7" y="25">1u</text>
<text x="53.1" y="25">1u</text>
<text x="59.4" y="25">1u</text>
<text x="70.1" y="25">1u</text>
<text x="76.4" y="25">1u</text>
<text x="184.8" y="25.8">MAIN TRANSFORMER</text>
<text x="47.8" y="30.1">C1</text>
<text x="54.1" y="30.1">C2</text>
<text x="60.5" y="30.1">C3</text>
<text x="68.9" y="30.1">C4</text>
<text x="75.3" y="30.1">C5</text>
<text x="48.8" y="44">VREF+</text>
<text x="59.3" y="43.2" transform="rotate(-90 59.3 43.2)">VBAT</text>
<text x="61.8" y="42.4" transform="rotate(-90 61.8 42.4)">VDD</text>
<text x="64.4" y="42.4" transform="rotate(-90 64.4 42.4)">VDD</text>
<text x="66.9" y="42.4" transform="rotate(-90 66.9 42.4)">VDD</text>
<text x="69.4" y="43.5" transform="rotate(-90 69.4 43.5)">VDDA</text>
<text x="74.5" y="44">PA0</text>
<text x="74.5" y="46.6">PA1</text>
<text x="48.8" y="49.1">PG10</text>
<text x="74.5" y="49.1">PA2</text>
<text x="74.5" y="51.7">PA3</text>
<text x="48.8" y="54.2">PF0</text>
<text x="48.8" y="56.7">PF1</text>
<text x="74.5" y="54.2">PA4</text>
<text x="74.5" y="56.7">PA5</text>
<text x="74.5" y="59.3">PA6</text>
<text x="265.9" y="56.7">GND_USB</text>
<text x="48.8" y="61.8">PC13</text>
<text x="48.8" y="64.4">PC14</text>
<text x="74.5" y="61.8">PA7</text>
<text x="74.5" y="64.4">PA8</text>
<text x="130" y="64.1">GND</text>
<text x="165.8" y="62.8">GND_USB</text>
<text x="188.6" y="62.8">GND_USB</text>
<text x="226.9" y="61.8">GND_USB</text>
<text x="235.7" y="64.4">GND_USB</text>
<text x="252.1" y="63.1">USB_C</text>
<text x="254.1" y="60.6">J6</text>
<text x="273.1" y="65.6">5.1k</text>
<text x="273.1" y="63.1">R32</text>
<text x="48.8" y="66.9">PC15</text>
<text x="48.8" y="72">PB0</text>
<text x="73.3" y="69.4">PA10</text>
<text x="73.3" y="72">PA11</text>
<text x="74.5" y="66.9">PA9</text>
<text x="124.4" y="70.7">C48</text>
<text x="143.1" y="70.7">ISOUSB111DWXR</text>
<text x="148.9" y="68.2">IC10</text>
<text x="162.5" y="69.4">C44</text>
<text x="163.8" y="72">1u</text>
<text x="176.1" y="71.7">FerriteBead</text>
<text x="179.5" y="69.2">FB1</text>
<text x="196.9" y="72">100n</text>
<text x="196.9" y="69.4">C46</text>
<text x="224.3" y="70.7">5.1k</text>
<text x="224.7" y="68.2">R31</text>
<text x="245.6" y="68.2">GND_1</text>
<text x="245.6" y="70.7">VBUS_1</text>
<text x="261" y="68.2">CC2</text>
<text x="261" y="70.7">DP2</text>
<text x="48.8" y="74.5">PB1</text>
<text x="48.8" y="77.1">PB2</text>
<text x="73.3" y="74.5">PA12</text>
<text x="73.3" y="77.1">PA13</text>
<text x="125.7" y="73.3">1u</text>
<text x="140.2" y="75.8">VBUS2</text>
<text x="155.7" y="75.8">VBUS1</text>
<text x="245.6" y="73.3">CC1</text>
<text x="245.6" y="75.8">DP1</text>
<text x="259.7" y="75.8">SBU2</text>
<text x="260.9" y="73.3">DN2</text>
<text x="48.8" y="79.6">PB3</text>
<text x="48.8" y="82.1">PB4</text>
<text x="73.3" y="79.6">PA14</text>
<text x="73.3" y="82.1">PA15</text>
<text x="116.6" y="78.3">GND</text>
<text x="122" y="82.1">100n</text>
<text x="140.2" y="78.3">GND2_2</text>
<text x="140.2" y="80.9">V3P3V2</text>
<text x="140.2" y="83.4">NC_2</text>
<text x="154.6" y="78.3">GND1_1</text>
<text x="154.8" y="80.9">V3P3V1</text>
<text x="157.1" y="83.4">NC_1</text>
<text x="173" y="82.4">100n</text>
<text x="184.4" y="79.6">GND_USB</text>
<text x="228.4" y="83.4">GND_USB</text>
<text x="245.6" y="78.3">DN1</text>
<text x="245.6" y="80.9">SBU1</text>
<text x="245.6" y="83.4">GND_2</text>
<text x="259.8" y="78.3">MH_1</text>
<text x="259.8" y="80.9">MH_2</text>
<text x="259.8" y="83.4">MH_3</text>
<text x="48.8" y="84.7">PB5</text>
<text x="48.8" y="87.2">PB6</text>
<text x="48.8" y="89.8">PB7</text>
<text x="126.3" y="84.2">C47</text>
<text x="140.2" y="86">V1OK</text>
<text x="140.2" y="88.5">DD-</text>
<text x="157" y="86">V2OK</text>
<text x="157.7" y="88.5">UD-</text>
<text x="169.5" y="84.2">C45</text>
<text x="245.6" y="86">VBUS_2</text>
<text x="259.8" y="86">MH_4</text>
<text x="33" y="95.1">R24</text>
<text x="48.8" y="92.3">PB8</text>
<text x="48.8" y="94.8">PB9</text>
<text x="140.2" y="91">DD+</text>
<text x="140.2" y="93.6">GND2_1</text>
<text x="154.6" y="93.6">GND1_2</text>
<text x="157.7" y="91">UD+</text>
<text x="267.5" y="90.8">GND_USB</text>
<text x="16.4" y="100.2">JUMPER_BOOT</text>
<text x="33" y="97.1">10k</text>
<text x="48.8" y="97.4">PB10</text>
<text x="48.8" y="99.9">PB11</text>
<text x="132.6" y="97.6">GND</text>
<text x="163.2" y="97.4">GND_USB</text>
<text x="184.2" y="99.9">D13</text>
<text x="212.1" y="97.4">D12</text>
<text x="212.1" y="99.9">RCLAMP0521H.C</text>
<text x="21.7" y="102.5">J3</text>
<text x="29.7" y="103.5">GND</text>
<text x="48.8" y="102.5">PB12</text>
<text x="48.8" y="105">PB13</text>
<text x="48.8" y="107.5">PB14</text>
<text x="184.2" y="102.5">RCLAMP0521H.C</text>
<text x="48.8" y="110.1">PB15</text>
<text x="64.4" y="113.8" transform="rotate(-90 64.4 113.8)">VSS</text>
<text x="66.9" y="113.8" transform="rotate(-90 66.9 113.8)">VSSA</text>
<text x="201.3" y="112.6">GND_USB</text>
<text x="68.2" y="117.7">U1</text>
<text x="173.4" y="115.2">GND_USB</text>
<text x="62.7" y="124.1">GND</text>
<text x="68.2" y="120.2">STM32G474CBTx</text>
<text x="228.9" y="126.5">low_voltage_rail_generator</text>
<text x="44.5" y="132.9">TP1</text>
<text x="44.5" y="135.5">V_IN_SENSE</text>
<text x="133.9" y="133.2">R42</text>
<text x="142.8" y="133.2">D14</text>
<text x="153.7" y="135.5">GND</text>
<text x="190.5" y="135.5">10k</text>
<text x="190.5" y="132.9">R25</text>
<text x="213.4" y="134.2">J5</text>
<text x="213.4" y="136.8">STLINK_PIN</text>
<text x="44.5" y="139.3">TP2</text>
<text x="44.5" y="141.8">I_IN_SENSE</text>
<text x="133.8" y="138">1.8k</text>
<text x="133.9" y="142.1">R43</text>
<text x="139.4" y="138">LED GREEN</text>
<text x="142.8" y="142.1">D15</text>
<text x="198.9" y="140.6">GND</text>
<text x="44.5" y="145.6">TP3</text>
<text x="44.5" y="148.2">V_OUT_SENSE</text>
<text x="134" y="146.9">150</text>
<text x="139.4" y="146.9">LED GREEN</text>
<text x="153.7" y="144.4">GND</text>
<text x="176.6" y="146.9">100n</text>
<text x="177.7" y="144.4">C43</text>
<text x="196.1" y="149.5">1</text>
<text x="196.1" y="146.9">2</text>
<text x="203.8" y="149.5">3</text>
<text x="203.8" y="146.9">4</text>
<text x="217.8" y="149.4" transform="rotate(-90 217.8 149.4)">GND</text>
<text x="44.5" y="152">TP4</text>
<text x="44.5" y="154.5">I_OUT_SENSE</text>
<text x="133.9" y="151">R26</text>
<text x="134" y="155.8">150</text>
<text x="139.4" y="155.8">LED GREEN</text>
<text x="143.4" y="151">D7</text>
<text x="153.7" y="153.3">GND</text>
<text x="183.4" y="154.3">GND</text>
<text x="194.1" y="153.5">FSM2JSMAATR</text>
<text x="199.3" y="155.5">S1</text>
<text x="44.5" y="158.3">TP5</text>
<text x="44.5" y="160.9">V_BAT_FLAG</text>
<text x="67.3" y="160.9">VDC_S_SENSE_S</text>
<text x="77.7" y="158.3">TP11</text>
<text x="133.9" y="159.9">R27</text>
<text x="143.4" y="159.9">D8</text>
<text x="44.5" y="164.7">TP6</text>
<text x="44.5" y="167.2">CTRL_AH</text>
<text x="75.6" y="167.2">VREF_S</text>
<text x="77.7" y="164.7">TP12</text>
<text x="134" y="164.7">150</text>
<text x="139.4" y="164.7">LED GREEN</text>
<text x="153.7" y="162.2">GND</text>
<text x="44.5" y="171">TP7</text>
<text x="44.5" y="173.6">CTRL_AL</text>
<text x="73.7" y="173.6">GND_S</text>
<text x="77.6" y="171">J2</text>
<text x="90.5" y="172.3">GND_O</text>
<text x="133.9" y="168.8">R28</text>
<text x="134" y="173.6">150</text>
<text x="139.4" y="173.6">LED GREEN</text>
<text x="143.4" y="168.8">D9</text>
<text x="153.7" y="171">GND</text>
<text x="44.5" y="177.4">TP8</text>
<text x="44.5" y="179.9">CTRL_BH</text>
<text x="133.9" y="177.6">R29</text>
<text x="142.8" y="177.6">D10</text>
<text x="153.7" y="179.9">GND</text>
<text x="44.5" y="183.7">TP9</text>
<text x="134" y="182.5">270</text>
<text x="140.6" y="182.5">LED RED</text>
<text x="31.5" y="191.4">GND</text>
<text x="44.5" y="186.3">CTRL_BL</text>
<text x="47" y="190.1">J14</text>
<text x="133.9" y="186.5">R30</text>
<text x="134" y="191.4">270</text>
<text x="139.4" y="191.4">LED AMBAR</text>
<text x="142.8" y="186.5">D11</text>
<text x="153.7" y="188.8">GND</text>
<text x="47" y="192.6">GND_SENSE</text>
</g>
<g font-size="1.8" fill="#a90000">
<text x="189.8" y="27.7">1</text>
<text x="197.4" y="27.7">4</text>
<text x="58.2" y="37.5" transform="rotate(-90 58.2 37.5)">1</text>
<text x="60.7" y="38.1" transform="rotate(-90 60.7 38.1)">24</text>
<text x="63.2" y="38.1" transform="rotate(-90 63.2 38.1)">36</text>
<text x="65.8" y="38.1" transform="rotate(-90 65.8 38.1)">48</text>
<text x="68.3" y="38.1" transform="rotate(-90 68.3 38.1)">21</text>
<text x="189.8" y="37.8">2</text>
<text x="197.4" y="37.8">3</text>
<text x="45.7" y="42.9">20</text>
<text x="79.3" y="42.9">8</text>
<text x="79.3" y="45.5">9</text>
<text x="46.3" y="48">7</text>
<text x="46.3" y="53.1">5</text>
<text x="78.7" y="48">10</text>
<text x="78.7" y="50.5">11</text>
<text x="78.7" y="53.1">12</text>
<text x="46.3" y="55.6">6</text>
<text x="78.7" y="55.6">13</text>
<text x="78.7" y="58.2">14</text>
<text x="46.3" y="60.7">2</text>
<text x="46.3" y="63.2">3</text>
<text x="46.3" y="65.8">4</text>
<text x="78.7" y="60.7">15</text>
<text x="78.7" y="63.2">30</text>
<text x="78.7" y="65.8">31</text>
<text x="45.7" y="70.9">16</text>
<text x="78.7" y="68.3">32</text>
<text x="78.7" y="70.9">33</text>
<text x="241.3" y="67.1">A1</text>
<text x="241.3" y="69.6">A4</text>
<text x="266.6" y="67.1">B5</text>
<text x="266.6" y="69.6">B6</text>
<text x="45.7" y="73.4">17</text>
<text x="45.7" y="75.9">18</text>
<text x="78.7" y="73.4">34</text>
<text x="78.7" y="75.9">37</text>
<text x="135.8" y="74.7">16</text>
<text x="135.8" y="77.2">15</text>
<text x="164.4" y="74.7">1</text>
<text x="164.4" y="77.2">2</text>
<text x="241.3" y="72.1">A5</text>
<text x="241.3" y="74.7">A6</text>
<text x="241.3" y="77.2">A7</text>
<text x="265.9" y="77.2">MH1</text>
<text x="266.6" y="72.1">B7</text>
<text x="266.6" y="74.7">B8</text>
<text x="45.7" y="78.5">40</text>
<text x="45.7" y="81">41</text>
<text x="45.7" y="83.6">42</text>
<text x="78.7" y="78.5">38</text>
<text x="78.7" y="81">39</text>
<text x="135.8" y="79.8">14</text>
<text x="135.8" y="82.3">13</text>
<text x="164.4" y="79.8">3</text>
<text x="164.4" y="82.3">4</text>
<text x="241.2" y="82.3">B1</text>
<text x="241.3" y="79.8">A8</text>
<text x="265.9" y="79.8">MH2</text>
<text x="265.9" y="82.3">MH3</text>
<text x="45.7" y="86.1">43</text>
<text x="45.7" y="88.6">44</text>
<text x="135.8" y="84.8">12</text>
<text x="135.8" y="87.4">11</text>
<text x="135.8" y="89.9">10</text>
<text x="164.4" y="84.8">5</text>
<text x="164.4" y="87.4">6</text>
<text x="164.4" y="89.9">7</text>
<text x="241.2" y="84.8">B4</text>
<text x="265.9" y="84.8">MH4</text>
<text x="21.3" y="94.1" transform="rotate(-90 21.3 94.1)">2</text>
<text x="23.9" y="94.1" transform="rotate(-90 23.9 94.1)">1</text>
<text x="45.7" y="91.2">45</text>
<text x="45.7" y="93.7">46</text>
<text x="136.5" y="92.5">9</text>
<text x="164.4" y="92.5">8</text>
<text x="177.5" y="93.4" transform="rotate(-90 177.5 93.4)">1</text>
<text x="205.5" y="90.9" transform="rotate(-90 205.5 90.9)">1</text>
<text x="45.7" y="96.3">22</text>
<text x="45.7" y="98.8">25</text>
<text x="45.7" y="101.3">26</text>
<text x="45.7" y="103.9">27</text>
<text x="45.7" y="106.4">28</text>
<text x="205.5" y="106.1" transform="rotate(-90 205.5 106.1)">2</text>
<text x="45.7" y="109">29</text>
<text x="177.5" y="108.7" transform="rotate(-90 177.5 108.7)">2</text>
<text x="63.2" y="116.9" transform="rotate(-90 63.2 116.9)">23</text>
<text x="65.8" y="116.9" transform="rotate(-90 65.8 116.9)">19</text>
<text x="206.9" y="129.3">1</text>
<text x="206.9" y="131.8">2</text>
<text x="206.9" y="134.4">3</text>
<text x="206.9" y="136.9">4</text>
<text x="206.9" y="139.4">5</text>
<text x="192.3" y="148.3">1</text>
<text x="192.3" y="145.8">2</text>
<text x="207.6" y="148.3">3</text>
<text x="207.6" y="145.8">4</text>
<text x="85" y="171.2">1</text>
<text x="40.6" y="190.2">1</text>
</g>
<g font-size="1.8" fill="#725600">
<text x="121.9" y="49.3">File:</text>
<text x="127.1" y="49.3">primary_side.kicad_sch</text>
<text x="226.1" y="49.3">File:</text>
<text x="231.3" y="49.3">secondary_side.kicad_sch</text>
<text x="228.9" y="157">File:</text>
<text x="234.1" y="157">low_voltage_rail_generator.kicad_sch</text>
</g>
</svg>
